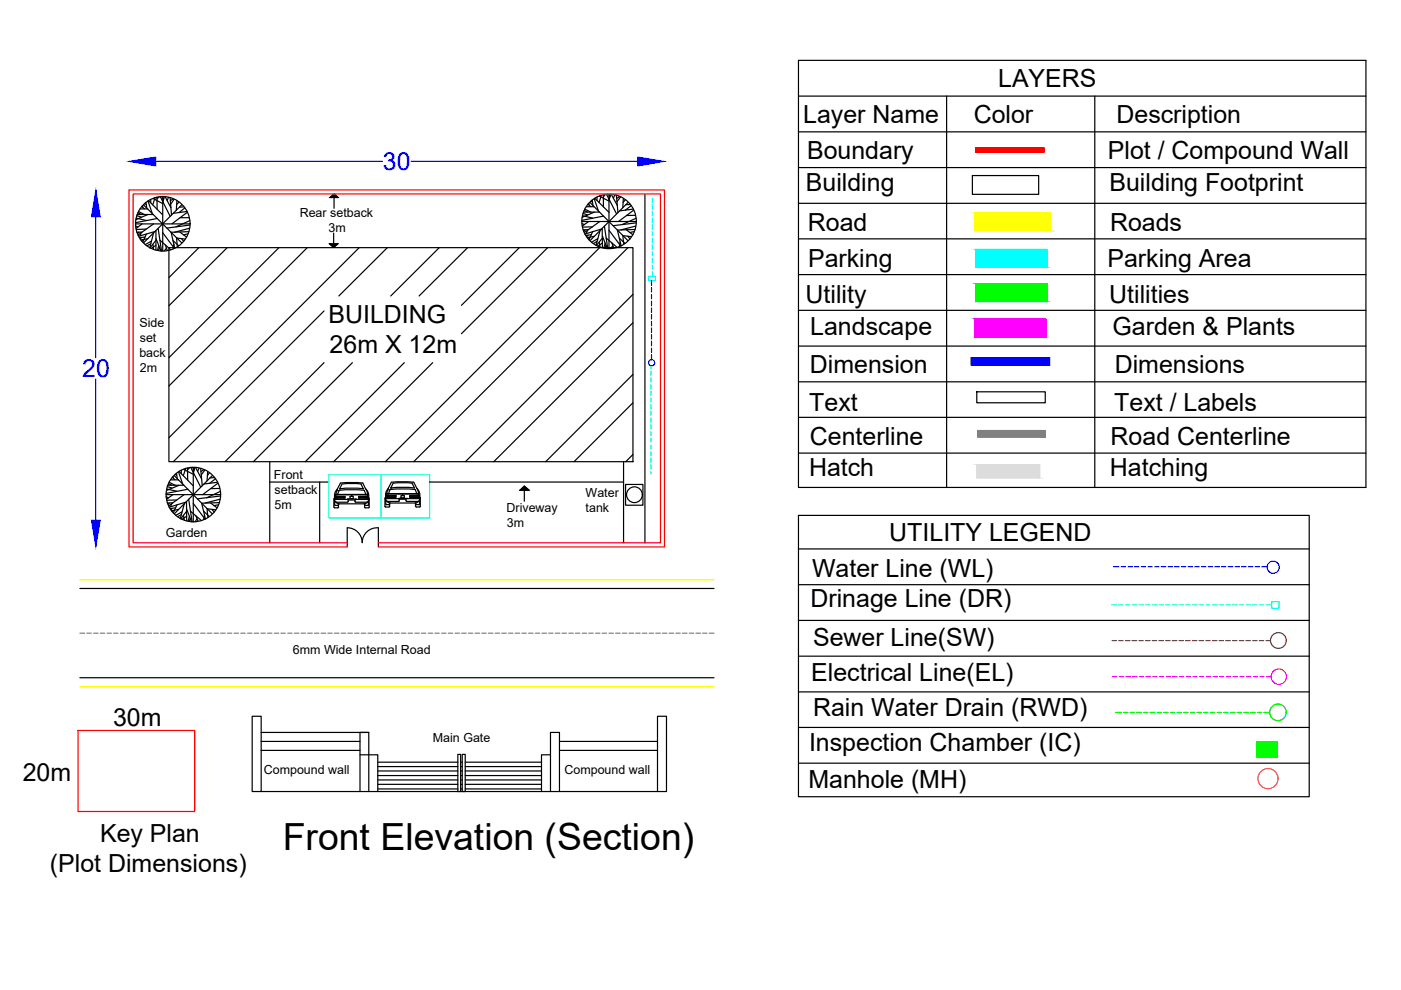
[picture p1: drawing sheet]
<svg xmlns="http://www.w3.org/2000/svg" width="297mm" height="210mm" viewBox="0 0 297 210" stroke-linecap="round" stroke-linejoin="round" font-family="sans-serif">
<!-- layer: road -->
<path d="M206.6 45.1h16.2v3.8h-16.2zM16.9 122.9h134.5M16.9 145.6h134.5" fill="none" stroke="#ff0" stroke-width=".25"/>
<!-- layer: center line -->
<g fill="none" stroke="#808080" stroke-width=".25">
<path d="M207.3 91.3h14.3v1.4h-14.3zM16.9 134.3h1M18.4 134.3h.9M19.9 134.3h.9M21.3 134.3h.9M22.7 134.3h.9M24.1 134.3h.9M25.5 134.3h1M26.9 134.3h1M28.4 134.3h.9M29.8 134.3h.9M31.2 134.3h.9"/>
<path d="M32.6 134.3h1M34 134.3h1M35.4 134.3h1M36.9 134.3h.9M38.3 134.3h.9M39.7 134.3h.9M41.1 134.3h1M42.5 134.3h1M43.9 134.3h1M45.4 134.3h.9M46.8 134.3h1M48.2 134.3h.9"/>
<path d="M49.6 134.3h1M51.1 134.3h.9M52.5 134.3h.9M53.9 134.3h.9M55.3 134.3h1M56.7 134.3h1M58.2 134.3h.9M59.6 134.3h.9M61 134.3h.9M62.4 134.3h1M63.8 134.3h1M65.2 134.3h1"/>
<path d="M66.7 134.3h.9M68.1 134.3h.9M69.5 134.3h.9M70.9 134.3h1M72.3 134.3h1M73.7 134.3h1M75.2 134.3h.9M76.6 134.3h1M78 134.3h1M79.4 134.3h1M80.9 134.3h.9M82.3 134.3h.9"/>
<path d="M83.7 134.3h.9M85.1 134.3h1M86.5 134.3h1M88 134.3h.9M89.4 134.3h.9M90.8 134.3h.9M92.2 134.3h.9M93.6 134.3h1M95 134.3h1M96.5 134.3h.9M97.9 134.3h.9M99.3 134.3h.9"/>
<path d="M100.7 134.3h1M102.2 134.3h.9M103.5 134.3h1M105 134.3h.9M106.4 134.3h1M107.8 134.3h1M109.2 134.3h1M110.7 134.3h.9M112.1 134.3h.9M113.5 134.3h.9M114.9 134.3h1M116.3 134.3h1"/>
<path d="M117.7 134.3h1M119.2 134.3h.9M120.6 134.3h.9M122 134.3h.9M123.4 134.3h1M124.8 134.3h1M126.3 134.3h.9M127.7 134.3h.9M129.1 134.3h.9M130.5 134.3h1M132 134.3h.9M133.3 134.3h1"/>
<path d="M134.8 134.3h.9M136.2 134.3h1M137.6 134.3h1M139 134.3h1M140.5 134.3h.9M141.9 134.3h.9M143.3 134.3h.9M144.7 134.3h1M146.1 134.3h1M147.5 134.3h1M149 134.3h.9M150.4 134.3h1"/>
</g>
<!-- layer: 0 -->
<g fill="none" stroke="#000" stroke-width=".25">
<path d="M169.3 12.8h120.3v90.5h-120.3zM169.3 20.4h120.3M169.3 28h120.3M169.3 35.5h120.3M200.7 20.4v82.9M232.1 20.4v82.9M28.7 47.5h11.6M28.7 47.9l.6 .2M28.8 46.2l2.2 .6M29 45.7l1 .3M29.1 45.5h3.4M29.2 45.1l.7 .3"/>
<path d="M29.4 44.8l1.2 .7M29.4 49.2l-.2 .4M29.7 44.3h1.6M29.9 49.3l-.2 .7M30 50.3l-.3 .4M30.1 43.8l.5 .5M30.1 49.2h-1.1M30.1 47.5l-1.3 .9M30.2 43.6l.1 .4M30.3 50.8l-.3 .3M30.4 43.4l8.1 8.1M30.6 43.2l.4 .1"/>
<path d="M30.7 50.3l-1.2 .1M30.9 42.9l.2 1.1M31 48.6l-2.1 .1M31 49.6l-.7 1.8M31.4 50.6l-1.6 .3M31.4 45.5l-2.6 1.1M31.4 42.6l.9 2.6M31.5 42.6l3 2.9M32 51.7l-.8 .4M32 42.3v.7M32.1 51.1l-1.3 .8M32.4 51.8l.2 1"/>
<path d="M32.5 42.1l2 1.1M32.6 47.5l-3.3 2.3M32.6 49.4l-.9 3.1M32.9 49.1l-3.5 1M32.9 41.9l-.5 1.5M33.1 50.9l-1.3 1.6M33.1 52l-1 .7M33.1 48.9v4.1M33.1 50.6l1 2.6M33.3 41.8v2.6M33.3 46.3l-4.6 .9M33.5 48.4l.7 4.8"/>
<path d="M33.7 52l-.3 1.1M33.7 41.8l-.4 .4M33.9 52.5l-.3 .6M33.9 50.9l2.3 2M34 41.7l2.1 4.2M34.3 41.7l.4 .5M34.5 49.3l2.5 3.3M34.5 41.7v11.5M34.8 41.7l-.3 1.1M35 41.7l1.2 2.3M35.1 52l.4 1.1M35.3 52.6l-.5 .6"/>
<path d="M35.7 41.8l-.3 .7M36.1 41.9l.3 3.7M36.7 51l1.2 1.1M36.7 42.2l-.6 .4M36.9 51.8l-.2 1M36.9 42.3l-.7 1M37.4 50.3l.2 2M37.5 50.5l1.7 .2M37.5 42.6l-.1 1.9M37.9 42.9l-.4 .5M38.1 49.2l1.4 1.1M38.2 46.2h1.9"/>
<path d="M38.5 50.6l.4 .5M38.5 43.4l-8.1 8.1M38.9 43.9h-.8M39.2 44.1l-1.2 1M39.6 44.8l-2.9 .4M39.7 45l-3.2 2.4M39.8 49.6l-.9 .2M40 49.1l-3.7 .1 .7 3.4M40.1 48.4l-3.1 .8M40.2 47.7l-4.8 .7M40.2 46.8l-2.9 1.3M42.2 52.5l-6.4 6.4"/>
<path d="M48.2 52.5l-12.4 12.3M59.1 52.5l-23.3 23.3M65.2 52.5l-29.4 29.3M76.2 52.5l-40.4 40.3M82.1 52.5l-10.3 10.3M93.1 52.5l-10.3 10.3M99.1 52.5l-10.2 10.3M110.1 52.5l-12.3 12.2M116.1 52.5l-18.3 18.3M123.4 47h11.5M123.4 47.4l.5 .2M123.5 45.7l2.1 .5"/>
<path d="M123.7 45.3l.9 .3M123.7 45h3.4M123.9 44.6l.6 .3M124 44.3l1.3 .7M124.1 48.7l-.3 .4M124.3 43.8h1.7M124.6 48.8l-.3 .7M124.7 49.9l-.3 .3M124.7 43.3l.5 .5M124.8 48.7h-1.1M124.8 47l-1.4 .9M124.8 43.1l.1 .4"/>
<path d="M124.9 50.3l-.3 .3M125.1 42.9l8 8.1M125.3 42.7l.3 .1M125.4 49.8l-1.2 .1M125.6 42.4l.1 1.2M125.6 48.1h-2.1M125.6 49.1l-.7 1.8M126 50.1l-1.5 .3M126 42.1l.9 2.6M126 45l-2.6 1.1M126.1 42.1l3 2.9M126.6 51.2l-.8 .5"/>
<path d="M126.6 41.8v.7M126.7 50.6l-1.3 .8M127 51.4l.2 1M127.1 41.6l2 1M127.1 52.5l-45.4 45.4M127.2 47l-3.3 2.3M127.2 48.9l-.8 3.1M127.5 48.6l-3.5 1M127.5 41.4l-.5 1.5M127.7 48.4v4.1M127.7 50.5l-1.3 1.5M127.7 51.5l-1 .7"/>
<path d="M127.7 50.1l1 2.6M127.9 41.3v2.6M128 45.8l-4.6 .9M128.1 47.9l.8 4.8M128.3 51.5l-.3 1.1M128.4 41.2l-.5 .5M128.5 50.5l2.4 2M128.5 52l-.3 .6M128.6 41.2l2.1 4.2M129 41.2l.4 .5M129.1 48.8l2.5 3.4M129.1 41.2v11.5"/>
<path d="M129.5 41.2l-.3 1.1M129.6 41.2l1.3 2.4M129.7 51.4l.4 1.2M129.9 52.1l-.4 .6M130.3 41.3l-.3 .7M130.7 41.4l.3 3.7M130.9 48.8l.8 3.3M131.3 50.5l1.2 1.1M131.4 41.7l-.6 .4M131.5 51.3l-.2 1M131.6 41.8l-.8 1M132 49.9l.2 1.9"/>
<path d="M132.2 50l1.7 .2M132.2 42.1l-.2 1.9M132.6 42.3l-.5 .6M132.8 48.7l1.4 1.1M133.1 50.1l.5 .5M133.1 52.5l-45.4 45.4M133.1 42.9l-8 8.1M133.6 43.4h-.9M133.8 43.6l-1.2 .9M134.2 44.3l-2.8 .4M134.4 44.5l-3.3 2.5M134.5 49.1l-1 .2"/>
<path d="M134.6 48.7l-3.7 .1M134.7 45.6l-1.9 .1M134.8 47.9l-3.1 .8M134.8 46.3l-2.8 1.3M134.9 47.3l-4.9 .6M136.7 41.1v74M169.3 58.2h120.3M169.3 50.6h120.3M169.3 43.1h120.3M68.7 65.9l-32 32M68.7 76.9l-21 21M74.7 76.9l-21 21"/>
<path d="M85.7 76.9l-21 21M91.7 76.9l-21 21M134.2 68.4l-29.5 29.5M134.2 62.4l-35.5 35.5M134.2 79.4l-18.5 18.5M169.3 73.4h120.3M169.3 65.8h120.3M38 100l2.9 3M38.4 99.7v.7M38.9 99.5l2.1 1.1M39.4 99.4l-.5 1.5M39.8 99.2v2.6"/>
<path d="M40.2 99.2l-.4 .4M40.5 99.2l2 4.1M40.9 99.1l.3 .5M41 99.1v11.6M41.3 99.2l-.3 1M41.5 99.2l1.2 2.3M42.2 99.2l-.3 .7M42.5 99.4l.4 3.6M43.2 99.6l-.6 .4M43.4 99.7l-.7 1M57.2 97.9v17.2M132.2 97.9v17.2"/>
<path d="M134.2 85.4l-12.5 12.5M134.2 96.4l-1.5 1.5M169.3 96.1h120.3M169.3 88.5h120.3M169.3 81h120.3M35.2 104.9h11.5M35.2 105.3l.6 .3M35.3 103.7l2.2 .5M35.5 103.2l.9 .3M35.6 102.9h3.4M35.7 102.5l.7 .4M35.9 102.2l1.2 .7"/>
<path d="M35.9 106.7l-.3 .3M36.2 101.7h1.6M36.4 106.7l-.2 .7M36.5 107.8l-.3 .3M36.6 101.2l.5 .5M36.6 106.6l-1.1 .1M36.6 104.9l-1.3 .9M36.7 101v.4M36.8 108.2l-.3 .3M37 100.9l8 8M37.1 100.6l.4 .1M37.3 107.7l-1.3 .1"/>
<path d="M37.4 100.4l.2 1.1M37.5 106l-2.2 .1M37.5 107l-.8 1.8M37.8 108l-1.4 .3M37.8 100l.9 2.6M37.9 102.9l-2.6 1.1M38.4 109.1l-.8 .5M38.6 108.5l-1.3 .8M38.9 109.3l.2 1M39 104.9l-3.3 2.4M39.1 106.8l-.9 3.2M39.4 106.5l-3.5 1"/>
<path d="M39.5 106.4l.1 4M39.6 108.4l-1.3 1.6M39.6 109.4l-1 .7M39.6 108l1 2.6M39.8 103.7l-4.6 .9M40 105.8l.7 4.8M40.2 109.4l-.3 1.1M40.3 110l-.2 .5M40.4 108.4l2.3 2M41 106.7l2.5 3.4M41.5 109.4l.5 1.1M41.8 110l-.4 .6"/>
<path d="M43.2 108.4l1.2 1.1M43.3 109.2l-.1 1M43.9 107.8l.2 1.9M44 107.9l1.8 .2M44 100l-.1 2M44.4 100.3l-.4 .5M44.7 106.7l1.3 1M45 108l.4 .6M45 100.9l-8 8M45.5 101.3h-1M45.7 101.5l-1.3 1M46.1 102.2l-2.9 .4"/>
<path d="M46.2 102.5l-3.2 2.4M46.3 107l-.9 .2M46.5 106.6l-3.7 .1 .8 3.3M46.6 103.6h-1.9M46.7 105.8l-3.2 .9M46.7 105.2l-4.8 .6M46.7 104.2l-2.9 1.4M57.2 102.2h12.5M67.8 102.2v12.9M70.8 105.8v1.7M70.8 107.5l.2 .2h.6M70.9 106l.1 .1"/>
<path d="M71 106.2v.9l.6 .1M71 105.6h.1M71 105.6v.3M71 105.9h2.7M71 106.1v.2M71 105.8l-.1 .1M71 106.3l.3 .1M71.2 105l-.2 .9M71.2 106.5l.7 .3M71.2 105.3h.1M71.2 105.6h.1M71.2 105.4h1.8"/>
<path d="M71.2 105.3h1.8M71.2 105.6h1.8M71.2 105.5h1.8M71.2 106.5h2.5M71.4 104.8h6.3M71.4 104.8l-.3 .2M71.5 103.7l-.3 1.2M71.5 104h.1M71.5 104.8v.1M71.8 106.8v.7M71.8 107l-.2 .2M71.8 107.5l-.2 .2"/>
<path d="M71.9 104l-.3 .8M71.9 104l3-.2 2.3 .2M72 103.6h.1M72 103.6l2.9-.1 2.2 .1M72.5 102.6l-.5 1M72.6 102.6h4M73 105.3h.1M73 105.6h.1M73.7 105.8h.1M73.7 105.8h1.7M73.8 106.3l-.1 .1M73.9 106h1.3"/>
<path d="M73.9 106l-.1 .4M74.2 105.7h.6M74.8 105.3h-.6v.4M74.8 105.3l.1 .4M74.9 105.7h-.1M75.2 106h.1M75.3 106.3l.1 .1M75.3 106.1v.3M75.4 106.5h2.4M75.4 105.8h.1M76 105.3h.1M76 105.6h.1"/>
<path d="M76.1 105.3h.1M76.1 105.6h.1M76.1 105.4h1.7M76.1 105.3h1.7M76.1 105.6h1.7M76.1 105.5h1.7M76.5 102.6l.5 1M76.9 102.4l.7 1.3M76.9 102.4l-2-.1-2.7 .1-.7 1.3a1.9 1.9 0 0 0-.5 1.9l-.2 .1M77.2 104l.3 .8M77.3 107.5l.1 .2h.7l.2-.2M77.3 107l.1 .2h.6"/>
<path d="M77.3 106.8v.7M77.5 104.8v.1M77.6 103.7a1.88 1.88 0 0 1 .5 1.9l.2 .1v1.8M77.6 103.7l.4 1.2M77.7 104.9l-6.5 .1M77.7 104.9l.3 .2 .1 .8v-.3M77.7 104.8l.3 .2M77.8 105.3h.1M77.8 105.6h.1M77.9 105.3h.1M77.9 105.6h.1M77.9 106.5l-.7 .3h-5.3"/>
<path d="M78.1 105.6h.1M78.1 106.2v.8l-.1 .2M78.1 105.6v.3h-2.7M78.1 105.8l.1 .1M78.1 106.1l-.3 .3M78.2 106l-.1 .1M81.6 107.4l.2 .1M81.7 105.8v.2M81.7 105.5h.1M81.8 105.5l-.2 .1v1.8M81.8 106v.8l.1 .2M81.8 105.5v.2h2.7"/>
<path d="M81.8 106l.3 .3M81.8 105.7l-.1 .1M82 104.8l-.2 .9v-.2M82 106.3l.7 .4h5.3M82 105.1v.1M82 105.4v.1M82.1 105.2h.1M82.1 105.1h.1M82.1 105.5h1.7M82.1 105.4h.1M82.1 105.2h1.7M82.1 105.1h1.7"/>
<path d="M82.1 105.3h1.7M82.1 106.3h2.4M82.2 104.7l6.5 .1M82.2 104.7h6.3M82.2 104.7l-.2 .1M82.2 104.6l-.3 .3M82.4 103.5a1.88 1.88 0 0 0-.6 1.9M82.4 103.9h.1M82.4 104.7h.1M82.6 106.7v.7M82.6 106.8l-.1 .2h-.6M82.6 107.4l-.1 .1h-.8"/>
<path d="M82.7 103.8l-.3 .8M82.7 103.8l3-.2 2.3 .2M82.8 103.5h.1M83 102.2l-1 2.6M83 102.2l2.7-.1 2 .1 .7 1.4M83.4 102.4l2.3-.1 1.7 .2 .5 1-2.9-.2-2.2 .2zM83.8 105.1h.1M83.8 105.2h.1M83.8 105.4h.1M83.9 105.1v.1M83.9 105.4v.1M84.5 105.7h.1"/>
<path d="M84.5 105.7h1.7M84.6 105.9v.4M84.7 105.8h1.3M85 105.2v.3M85 105.5l.1 .1M85.1 105.1h.6v.4M85.1 105.1h-.1M85.7 105.5l-.6 .1M86 105.8l.1 .1M86.1 105.9l.1 .4M86.2 106.3h2.4M86.2 105.7h.1"/>
<path d="M86.9 105.1v.1M86.9 105.4v.1M86.9 105.1h.1M86.9 105.2h.1M86.9 105.4h.1M86.9 105.5h1.7M86.9 105.2h1.7M86.9 105.1h1.7M86.9 105.3h1.7M88 103.8l.3 .8M88.1 106.7v.7M88.1 107.4l.2 .1"/>
<path d="M88.1 106.7l.2 .3M88.3 104.7h.1M88.4 103.6a1.88 1.88 0 0 1 .6 1.9M88.4 103.6l.4 1.2M88.5 104.6l.3 .3M88.6 105.2h.1M88.6 105.1h.1M88.6 105.4h.1M88.7 105.1v.1M88.7 105.4v.1M88.7 104.8l.2 .9v-.2M88.7 106.3l-.7 .4"/>
<path d="M88.9 105.5h.1M88.9 105.5v.2h-2.7M88.9 106v.9M89 105.7v.1M89 105.5l.1 .1v1.8M89 105.8l-.1 .3-.2 .2M89 106.8l-.2 .2h-.5M89.1 107.4l-.1 .1h-.7M91.1 102.2h41.1M132.6 102.7h3.7v4.4h-3.7zM169.3 109.3h108.3v59.6h-108.3zM169.3 116.4h108.3"/>
<path d="M16.9 124.8h134.5M169.3 139.1h108.3M169.3 131.5h108.3M169.3 124h108.3M16.9 143.7h134.5M55.4 155.3h22.8M55.4 157.2h20.9M55.4 159.1h20.9M97.1 159.9h.6v7.9h-.6zM98 159.9h.6v7.9h-.6zM118.6 157.2h20.8M118.6 159.1h20.8"/>
<path d="M169.3 154.2h108.3M169.3 146.7h108.3M55.4 167.8v-15.9h-1.9v15.9h87.8v-15.9h-1.9v15.9M76.3 160h3.8v7.8M76.3 167.8v-12.5h1.9v12.5M80.1 161.6h17M80.1 162.5h17M80.1 163.5h17M80.1 164.4h17M80.1 165.4h17M80.1 166.3h17M80.1 167.3h17"/>
<path d="M97.7 161.6h.3M97.7 162.5h.3M97.7 163.5h.3M97.7 164.4h.3M97.7 165.4h.3M97.7 166.3h.3M97.7 167.3h.3M98.6 161.6h16.2M98.6 162.5h16.2M98.6 163.5h16.2M98.6 164.4h16.2M98.6 165.4h16.2"/>
<path d="M98.6 166.3h16.2M98.6 167.3h16.2M116.7 167.8v-12.5h1.9v12.5M116.7 160h-1.9v7.8M169.3 161.8h108.3"/>
<circle cx="34.5" cy="47.4" r="5.8"/>
<circle cx="129.1" cy="46.9" r="5.8"/>
<circle cx="41" cy="104.9" r="5.8"/>
<circle cx="74.6" cy="105.1" r=".06"/>
<circle cx="85.4" cy="105" r=".06"/>
<circle cx="134.5" cy="104.9" r="1.67"/>
</g>
<!-- layer: boundary -->
<path d="M206.8 31.3h14.6v1h-14.6zM73.6 115.1h-45.4v-74h111.8v74h-59.8M73.6 116h-46.3v-75.7h113.6v75.7h-60.7M16.6 154.9h24.7v17.2h-24.7z" fill="none" stroke="#f00" stroke-width=".25"/>
<path d="M206.8 31.3l14.6 1v-1zM206.8 31.3l14.6 1h-14.6z" fill="#f00" stroke="#f00" stroke-width=".21"/>
<!-- layer: building -->
<path d="M206.2 37.2h14v4h-14zM35.8 52.5h98.4v45.4h-98.4z" fill="none" stroke="#000" stroke-width=".25"/>
<!-- layer: road -->
<path d="M206.6 45.1l16.2 3.8v-3.8zM206.6 45.1l16.2 3.8h-16.2z" fill="#ff0" stroke="#ff0" stroke-width=".21"/>
<!-- layer: parking -->
<path d="M206.8 52.9l15.2 3.8v-3.8zM206.8 52.9l15.2 3.8h-15.2z" fill="#0ff" stroke="#0ff" stroke-width=".21"/>
<path d="M206.8 52.9h15.2v3.8h-15.2zM91.1 100.7h-21.4v9.1h21.4" fill="none" stroke="#0ff" stroke-width=".25"/>
<!-- layer: utility -->
<path d="M206.8 60.1l15.2 3.8v-3.8zM206.8 60.1l15.2 3.8h-15.2z" fill="#0f0" stroke="#0f0" stroke-width=".21"/>
<path d="M206.8 60.1h15.2v3.8h-15.2z" fill="none" stroke="#0f0" stroke-width=".25"/>
<!-- layer: landscape -->
<path d="M206.6 67.6l15.1 3.8v-3.8zM206.6 67.6l15.1 3.8h-15.1z" fill="#f0f" stroke="#f0f" stroke-width=".21"/>
<path d="M206.6 67.6h15.1v3.8h-15.1z" fill="none" stroke="#f0f" stroke-width=".25"/>
<!-- layer: dimension -->
<g fill="#00f" stroke="#00f" stroke-width=".21">
<path d="M27.3 34.2l5.7-.9v1.9z"/>
<path d="M135.2 33.3l5.7 .9-5.7 1z"/>
<path d="M20.3 40.3l1 5.6h-1.9z"/>
<path d="M19.4 110.3h1.9l-1 5.7z"/>
<path d="M205.9 75.8l16.6 1.6v-1.6zM205.9 75.8l16.6 1.6h-16.6z"/>
</g>
<path d="M33 34.2h48.1M87.2 34.2h48M20.3 45.9v29.9M205.9 75.8h16.6v1.6h-16.6zM20.3 80.4v29.9" fill="none" stroke="#00f" stroke-width=".25"/>
<!-- layer: text -->
<path d="M207.1 83.1h14.5v2.3h-14.5z" fill="none" stroke="#000" stroke-width=".25"/>
<!-- layer: center line -->
<path d="M207.3 91.3l14.3 1.4v-1.4zM207.3 91.3l14.3 1.4h-14.3z" fill="#808080" stroke="#808080" stroke-width=".21"/>
<!-- layer: hatch -->
<path d="M207.1 98.5l13.3 2.8v-2.8zM207.1 98.5l13.3 2.8h-13.3z" fill="#dcdcdc" stroke="#dcdcdc" stroke-width=".21"/>
<path d="M207.1 98.5h13.3v2.8h-13.3z" fill="none" stroke="#dcdcdc" stroke-width=".25"/>
<!-- layer: 0 -->
<g fill="none" stroke="#00f" stroke-width=".25">
<path d="M138.1 59.5v1.1M138.1 61v.9M138.1 62.5v.9M138.1 63.9v.9M138.1 65.3v.9M138.1 66.7v1M138.1 68.1v1M138.1 69.5v1M138.1 71v.9M138.1 72.4v.9M138.1 73.8v.9M138.1 75.2v1.1"/>
<path d="M236.1 120.2h1.1M237.7 120.2h.9M239.1 120.2h1M240.5 120.2h1M242 120.2h.9M243.4 120.2h.9M244.8 120.2h.9M246.2 120.2h1M247.6 120.2h1M249 120.2h1M250.5 120.2h.9M251.9 120.2h1"/>
<path d="M253.3 120.2h1M254.7 120.2h1M256.2 120.2h.9M257.6 120.2h.9M259 120.2h.9M260.4 120.2h1M261.8 120.2h1M263.2 120.2h1M264.7 120.2h.9M266.1 120.2h.9M267.5 120.2h1.1"/>
<circle cx="138.2" cy="76.9" r=".66"/>
<circle cx="269.9" cy="120.3" r="1.29"/>
</g>
<g fill="none" stroke="#0ff" stroke-width=".25">
<path d="M137.5 58.6h1.5v.9h-1.5zM138.3 42.1v.8M138.3 43.4v.9M138.3 44.8v1M138.3 46.2v1M138.3 47.6v1M138.3 49.1v.9M138.3 50.5v.9M138.3 51.9v.9M138.3 53.4v.9M138.3 54.8v.9M138.3 56.2v.9"/>
<path d="M138.3 57.6v.8M138 77.6v.6M138 78.7v.9M138 80.1v.9M138 81.5v.9M138 82.9v1M138 84.3v1M138 85.8v.9M138 87.2v.9M138 88.6v.9M138 90v.9M138 91.5v.9"/>
<path d="M138 92.9v.9M138 94.3v.9M138 95.7v1M138 97.1v1M138 98.5v1M138 100v.6M80.8 100.7v9.1M91.1 100.7v9.1M235.7 128.2h1M237.2 128.2h.9M238.6 128.2h1M240 128.2h1"/>
<path d="M241.5 128.2h.9M242.9 128.2h.9M244.3 128.2h.9M245.7 128.2h1M247.1 128.2h1M248.5 128.2h1M250 128.2h.9M251.4 128.2h.9M252.8 128.2h.9M254.2 128.2h1M255.7 128.2h.9M257 128.2h1"/>
<path d="M258.5 128.2h.9M259.9 128.2h1M261.3 128.2h1M262.8 128.2h.9M264.2 128.2h.9M265.6 128.2h.9M267 128.2h.9M268.4 128.2h1.1M269.6 127.6h1.6v1.4h-1.6z"/>
</g>
<g fill="none" stroke="#991b1e" stroke-width=".25">
<path d="M235.8 135.8h.9M237.2 135.8h.9M238.6 135.8h1M240 135.8h1M241.5 135.8h.9M242.9 135.8h.9M244.3 135.8h.9M245.7 135.8h1M247.1 135.8h1M248.5 135.8h1M250 135.8h.9M251.4 135.8h.9"/>
<path d="M252.8 135.8h.9M254.2 135.8h1M255.7 135.8h.9M257 135.8h1M258.5 135.8h.9M259.9 135.8h1M261.3 135.8h1M262.8 135.8h.9M264.2 135.8h.9M265.6 135.8h.9M267 135.8h.9M268.4 135.8h1"/>
<circle cx="271" cy="135.8" r="1.67"/>
</g>
<g fill="none" stroke="#ff00bf" stroke-width=".25">
<path d="M235.9 143.5h.9M237.3 143.5h1M238.7 143.5h.9M240.1 143.5h1M241.6 143.5h.9M243 143.5h.9M244.4 143.5h.9M245.8 143.5h1M247.2 143.5h1M248.6 143.5h1M250.1 143.5h.9M251.5 143.5h.9"/>
<path d="M252.9 143.5h.9M254.3 143.5h1M255.7 143.5h1M257.1 143.5h1M258.6 143.5h.9M260 143.5h.9M261.4 143.5h.9M262.8 143.5h1M264.2 143.5h1M265.7 143.5h.9M267.1 143.5h.9M268.5 143.5h1"/>
<circle cx="271.1" cy="143.5" r="1.63"/>
</g>
<g fill="none" stroke="#0f0" stroke-width=".25">
<path d="M236.5 151.1h1.2M238.2 151.1h.9M239.6 151.1h.9M241 151.1h1M242.4 151.1h1M243.8 151.1h1M245.3 151.1h.9M246.7 151.1h.9M248.1 151.1h.9M249.5 151.1h1M251 151.1h.9M252.4 151.1h.9"/>
<path d="M253.8 151.1h.9M255.2 151.1h1M256.6 151.1h1M258.1 151.1h.9M259.5 151.1h.9M260.9 151.1h.9M262.3 151.1h1M263.7 151.1h1M265.1 151.1h1M266.5 157.2h4.3v3.3h-4.3zM266.6 151.1h.9M268 151.1h1.2"/>
<circle cx="271" cy="151" r="1.76"/>
</g>
<path d="M266.5 157.2l4.3 3.3v-3.3zM266.5 157.2l4.3 3.3h-4.3z" fill="#0f0" stroke="#0f0" stroke-width=".21"/>
<circle cx="268.8" cy="165.1" r="2.14" fill="none" stroke="#f26722" stroke-width=".25"/>
<!-- layer: parking -->
<path d="M69.8 51.7h1.8l-.9 .8zM69.9 41.9l.9-.8 .9 .8zM70.7 49.4v2.3M70.8 41.9v2.3M80.2 111.9v4.1M80.2 111.9a3.2 3.2 0 0 0-3.4 3.2 3.2 3.2 0 0 0-3.2-3.2v4.1M110.2 103.9l1-.8 1 .8zM111.2 103.9v2.4" fill="none" stroke="#000" stroke-width=".25"/>
<path d="M69.8 51.7h1.8l-.9 .8zM69.9 41.9l.9-.8 .9 .8zM110.2 103.9l1-.8 1 .8z" fill="#000" stroke="#000" stroke-width=".21"/>
<text font-size="7.9" x="59.9" y="180.3">Front Elevation (Section)</text>
<g font-size="5.3">
<text x="211.6" y="18.3">LAYERS</text>
<text x="170.3" y="26.2">Layer Name</text>
<text x="206.4" y="26.2">Color</text>
<text x="236.7" y="26.2">Description</text>
<text x="171.1" y="33.8">Boundary</text>
<text x="234.9" y="33.8">Plot / Compound Wall</text>
<text x="170.9" y="40.5">Building</text>
<text x="235.2" y="40.5">Building Footprint</text>
<text x="171.3" y="49">Road</text>
<text x="235.4" y="49">Roads</text>
<text x="171.3" y="56.7">Parking</text>
<text x="234.8" y="56.7">Parking Area</text>
<text x="170.8" y="64.1">Utility</text>
<text x="235.2" y="64.1">Utilities</text>
<text x="69.6" y="68.5">BUILDING</text>
<text x="171.8" y="71">Landscape</text>
<text x="235.9" y="71">Garden &amp; Plants</text>
<text x="69.9" y="74.8">26m X 12m</text>
<text x="171.7" y="79.1">Dimension</text>
<text x="236.4" y="79.1">Dimensions</text>
<text x="171.6" y="87.1">Text</text>
<text x="236.2" y="87.1">Text / Labels</text>
<text x="171.7" y="94.4">Centerline</text>
<text x="235.5" y="94.4">Road Centerline</text>
<text x="171.5" y="100.9">Hatch</text>
<text x="235.3" y="100.9">Hatching</text>
<text x="188.6" y="114.6">UTILITY LEGEND</text>
<text x="172.2" y="122.3">Water Line (WL)</text>
<text x="171.8" y="128.7">Drinage Line (DR)</text>
<text x="172.4" y="136.9">Sewer Line(SW)</text>
<text x="172" y="144.3">Electrical Line(EL)</text>
<text x="24" y="154">30m</text>
<text x="172.4" y="151.8">Rain Water Drain (RWD)</text>
<text x="171.5" y="159.3">Inspection Chamber (IC)</text>
<text x="4.8" y="165.6">20m</text>
<text x="171.4" y="167">Manhole (MH)</text>
<text x="21.2" y="178.5">Key Plan</text>
<text x="10.6" y="184.9">(Plot Dimensions)</text>
</g>
<g font-size="5.3" fill="#00f">
<text x="81.2" y="36.1">30</text>
<text x="17.4" y="80">20</text>
</g>
<g font-size="2.6">
<text x="63.5" y="46.1">Rear setback</text>
<text x="69.6" y="49.2">3m</text>
<text x="29.6" y="69.4">Side</text>
<text x="29.5" y="75.7">back</text>
<text x="29.6" y="72.5">set</text>
<text x="29.6" y="78.8">2m</text>
<text x="58.1" y="101.6">Front</text>
<text x="58.2" y="104.7">setback</text>
<text x="58.2" y="107.9">5m</text>
<text x="124.2" y="105.3">Water</text>
<text x="35.2" y="113.8">Garden</text>
<text x="107.4" y="108.5">Driveway</text>
<text x="107.5" y="111.7">3m</text>
<text x="124.2" y="108.5">tank</text>
<text x="62.1" y="138.6">6mm Wide Internal Road</text>
<text x="91.8" y="157.4">Main Gate</text>
<text x="55.9" y="164.1">Compound wall</text>
<text x="119.7" y="164.1">Compound wall</text>
</g>
</svg>
